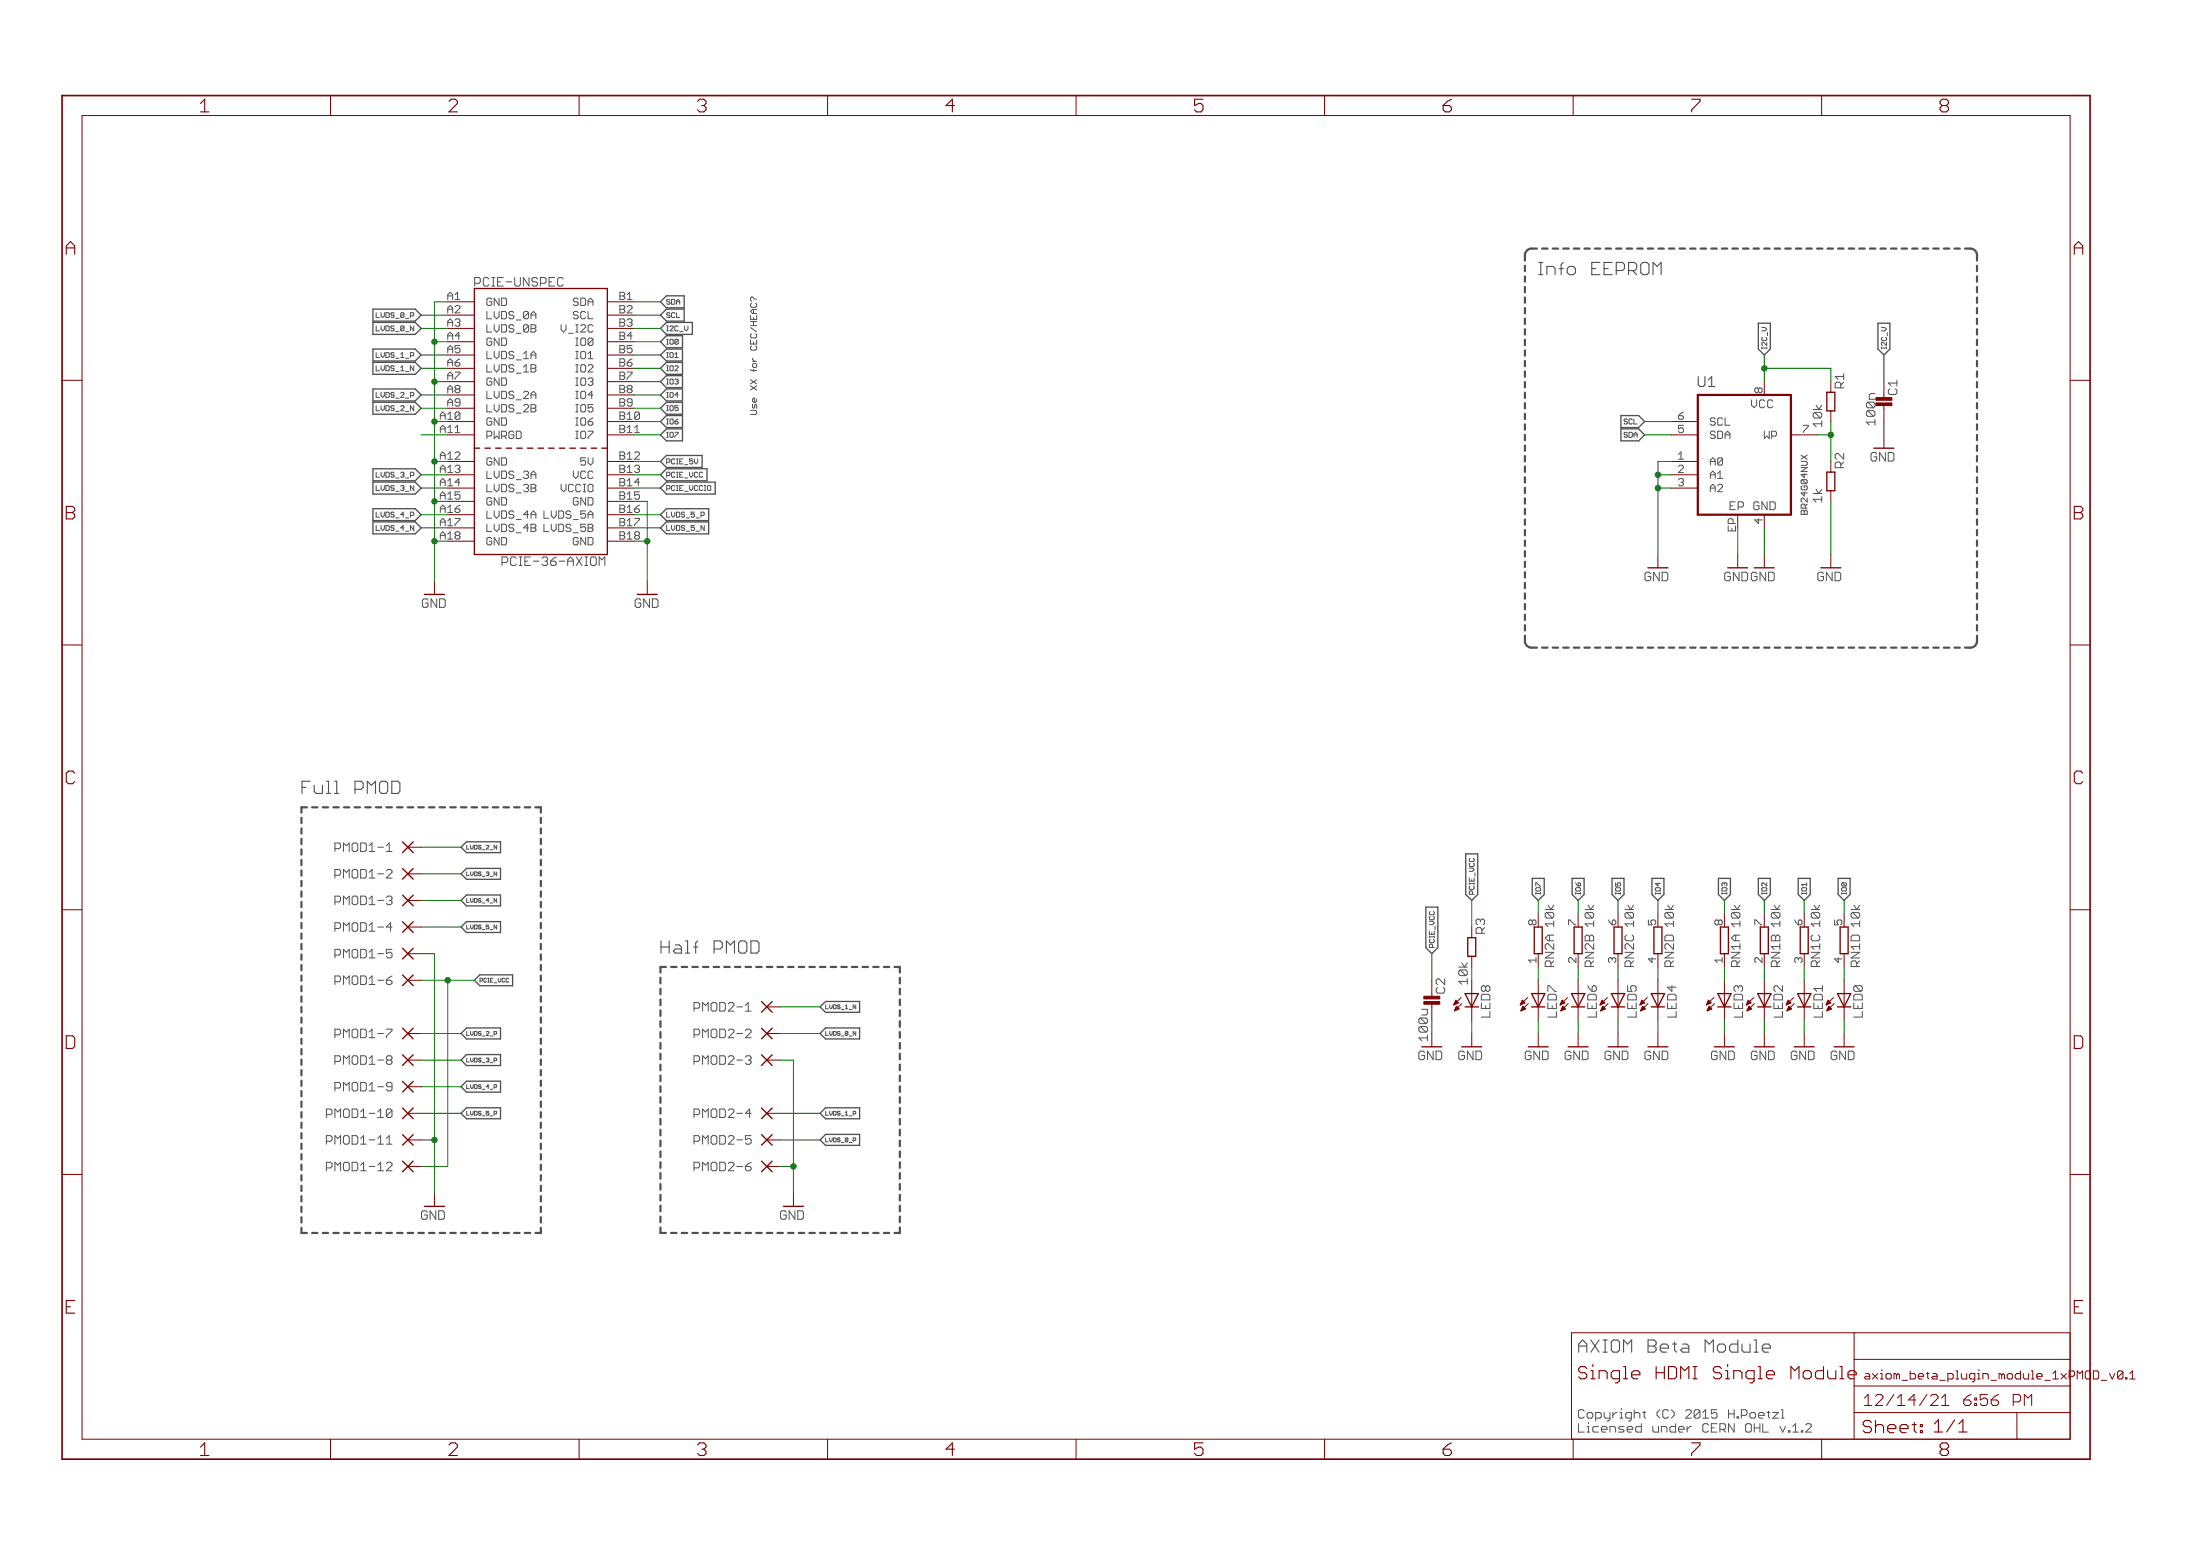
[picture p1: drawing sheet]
<svg xmlns="http://www.w3.org/2000/svg" width="420mm" height="297mm" viewBox="0 0 420 297" stroke-linecap="round" stroke-linejoin="round" font-family="sans-serif">
<g fill="none" stroke="#505050" stroke-width=".19">
<path d="M71.8 59.7v.9h.7M71.8 62.2v1h.7M71.8 67.3v.9h.7M71.8 69.8v1h.7M71.8 74.9v1h.7M71.8 77.4v1h.7M144.5 78.9l-.2 .2h-1M71.8 90.1v1h.7M71.8 92.7v.9h.7M71.8 97.8v.9h.7M103.9 97.5v1.4h.9M71.8 100.3v1h.7"/>
<path d="M95.9 107.4h.8M96.7 106.3h-.8v1.6M103.9 100.1v1.4h.9M64 162h.8M64 167.1h.8M64 172.2h.8M64 177.2h.8M64.8 160.9h-.8v1.6M64.8 166h-.8v1.6M64.8 171.1h-.8v1.6M64.8 176.1h-.8v1.7M64 182.3h.8"/>
<path d="M64 187.4h.8M64 197.5h.8M64.8 181.2h-.8v1.7M64.8 186.3h-.8v1.6M64.8 196.5h-.8v1.6M132.5 197.5h.8M132.5 192.5h.8M133.3 196.5h-.8v1.6M133.3 191.4h-.8v1.6M62.3 212.8h.8M62.3 217.9h.8M63.1 211.7h-.8v1.6"/>
<path d="M63.1 216.8h-.8v1.6M64 202.6h.8M64 207.7h.8M64.8 201.5h-.8v1.7M64.8 206.6h-.8v1.7M132.5 202.6h.8M132.5 212.8h.8M132.5 217.9h.8M133.3 201.5h-.8v1.7M133.3 211.7h-.8v1.6M133.3 216.8h-.8v1.6M62.3 222.9h.8"/>
<path d="M63.1 221.9h-.8v1.6M132.5 222.9h.8M133.3 221.9h-.8v1.6M345.7 271.8l.2 .2v.3l-1.1 1.1h1.1"/>
</g>
<g fill="none" stroke="#505050" stroke-width=".42">
<path d="M291.2 50.7v1.1M291.2 52.8v1M291.2 54.8v1M291.2 56.8v1M291.2 58.8v1M293.5 47.5a1.91 1.91 0 0 0-2 .4 2.1 2.1 0 0 0-.3 1.8M294.5 47.5h1M296.5 47.5h1.1M298.6 47.5h1M300.6 47.5h1M302.6 47.5h1M304.6 47.5h1"/>
<path d="M306.6 47.5h1.1M308.7 47.5h1M310.7 47.5h1M312.7 47.5h1M314.7 47.5h1M316.7 47.5h1.1M318.7 47.5h1.1M320.8 47.5h1M322.8 47.5h1M324.8 47.5h1M326.8 47.5h1.1M328.8 47.5h1.1"/>
<path d="M330.9 47.5h1M332.9 47.5h1M334.9 47.5h1M336.9 47.5h1M338.9 47.5h1.1M341 47.5h1M343 47.5h1M345 47.5h1M347 47.5h1M349 47.5h1.1M351 47.5h1.1M353.1 47.5h1"/>
<path d="M355.1 47.5h1M357.1 47.5h1M359.1 47.5h1.1M361.1 47.5h1.1M363.2 47.5h1M365.2 47.5h1M367.2 47.5h1M369.2 47.5h1M371.2 47.5h1.1M373.3 47.5h1M375.3 47.5a1.91 1.91 0 0 1 2 .4 2.1 2.1 0 0 1 .3 1.8M377.6 50.7v1.1"/>
<path d="M377.6 52.8v1M377.6 54.8v1M377.6 56.8v1M377.6 58.8v1M291.2 60.8v1M291.2 62.8v1.1M291.2 64.9v1M291.2 66.9v1M291.2 68.9v1M291.2 70.9v1M291.2 72.9v1.1M291.2 75v1"/>
<path d="M291.2 77v1M291.2 79v1M377.6 60.8v1M377.6 62.8v1.1M377.6 64.9v1M377.6 66.9v1M377.6 68.9v1M377.6 70.9v1M377.6 72.9v1.1M377.6 75v1M377.6 77v1M377.6 79v1"/>
<path d="M291.2 81v1M291.2 83v1M291.2 85v1.1M291.2 87.1v1M291.2 89.1v1M291.2 91.1v1M291.2 93.1v1M291.2 95.1v1M291.2 97.1v1.1M291.2 99.2v1M377.6 81v1M377.6 83v1"/>
<path d="M377.6 85v1.1M377.6 87.1v1M377.6 89.1v1M377.6 91.1v1M377.6 93.1v1M377.6 95.1v1M377.6 97.1v1.1M377.6 99.2v1M291.2 101.2v1M291.2 103.2v1M291.2 105.2v1M291.2 107.2v1"/>
<path d="M291.2 109.2v1.1M291.2 111.3v1M291.2 113.3v1M291.2 115.3v1M291.2 117.3v1M291.2 119.3v1.1M377.6 101.2v1M377.6 103.2v1M377.6 105.2v1M377.6 107.2v1M377.6 109.2v1.1M377.6 111.3v1"/>
<path d="M377.6 113.3v1M377.6 115.3v1M377.6 117.3v1M377.6 119.3v1.1M291.2 121.3a1.97 1.97 0 0 0 .5 2.1 2.13 2.13 0 0 0 1.8 .2M294.5 123.6h1M296.5 123.6h1.1M298.6 123.6h1M300.6 123.6h1M302.6 123.6h1M304.6 123.6h1M306.6 123.6h1.1"/>
<path d="M308.7 123.6h1M310.7 123.6h1M312.7 123.6h1M314.7 123.6h1M316.7 123.6h1.1M318.7 123.6h1.1M320.8 123.6h1M322.8 123.6h1M324.8 123.6h1M326.8 123.6h1.1M328.8 123.6h1.1M330.9 123.6h1"/>
<path d="M332.9 123.6h1M334.9 123.6h1M336.9 123.6h1M338.9 123.6h1.1M341 123.6h1M343 123.6h1M345 123.6h1M347 123.6h1M349 123.6h1.1M351 123.6h1.1M353.1 123.6h1M355.1 123.6h1"/>
<path d="M357.1 123.6h1M359.1 123.6h1.1M361.1 123.6h1.1M363.2 123.6h1M365.2 123.6h1M367.2 123.6h1M369.2 123.6h1M371.2 123.6h1.1M373.3 123.6h1M377.6 121.3a1.97 1.97 0 0 1-.5 2.1 2.13 2.13 0 0 1-1.8 .2M57.6 156.1v1M57.6 158.1v1"/>
<path d="M58.6 154.1h-1v1M59.6 154.1h1M61.6 154.1h1.1M63.7 154.1h1M65.7 154.1h1M67.7 154.1h1M69.8 154.1h1M71.8 154.1h1M73.8 154.1h1M75.8 154.1h1.1M77.9 154.1h1M79.9 154.1h1"/>
<path d="M81.9 154.1h1.1M84 154.1h1M86 154.1h1M88 154.1h1.1M90.1 154.1h1M92.1 154.1h1M94.1 154.1h1.1M96.2 154.1h1M98.2 154.1h1M100.2 154.1h1.1M102.3 154.1h1v1M103.3 156.1v1"/>
<path d="M103.3 158.1v1M57.6 160.1v1M57.6 162.1v1.1M57.6 164.1v1.1M57.6 166.2v1M57.6 168.2v1M57.6 170.2v1M57.6 172.2v1M57.6 174.2v1M57.6 176.2v1M57.6 178.2v1M103.3 160.1v1"/>
<path d="M103.3 162.1v1.1M103.3 164.1v1.1M103.3 166.2v1M103.3 168.2v1M103.3 170.2v1M103.3 172.2v1M103.3 174.2v1M103.3 176.2v1M103.3 178.2v1M57.6 180.2v1M57.6 182.2v1M57.6 184.2v1"/>
<path d="M57.6 186.2v1M57.6 188.2v1M57.6 190.2v1M57.6 192.2v1.1M57.6 194.2v1M57.6 196.3v1M57.6 198.3v1M103.3 180.2v1M103.3 182.2v1M103.3 184.2v1M103.3 186.2v1M103.3 188.2v1"/>
<path d="M103.3 190.2v1M103.3 192.2v1.1M103.3 194.2v1M103.3 196.3v1M103.3 198.3v1M126.1 186.7v1M126.1 188.7v1.1M126.1 190.8v1.1M126.1 192.9v1.1M126.1 194.9v1.1M126.1 197v1.1M126.1 199.1v1.1"/>
<path d="M127.2 184.6h-1.1v1.1M128.2 184.6h1M130.2 184.6h1M132.2 184.6h1.1M134.3 184.6h1M136.3 184.6h1M138.3 184.6h1.1M140.4 184.6h1M142.4 184.6h1M144.4 184.6h1.1M146.5 184.6h1M148.5 184.6h1"/>
<path d="M150.5 184.6h1.1M152.5 184.6h1.1M154.6 184.6h1M156.6 184.6h1M158.6 184.6h1.1M160.7 184.6h1M162.7 184.6h1M164.7 184.6h1.1M166.8 184.6h1M168.8 184.6h1M170.8 184.6h1.1v1.1M171.9 186.7v1"/>
<path d="M171.9 188.7v1.1M171.9 190.8v1.1M171.9 192.9v1.1M171.9 194.9v1.1M171.9 197v1.1M171.9 199.1v1.1M57.6 200.3v1M57.6 202.3v1M57.6 204.3v1M57.6 206.3v1M57.6 208.3v1M57.6 210.3v1"/>
<path d="M57.6 212.3v1M57.6 214.3v1M57.6 216.3v1M57.6 218.3v1M103.3 200.3v1M103.3 202.3v1M103.3 204.3v1M103.3 206.3v1M103.3 208.3v1M103.3 210.3v1M103.3 212.3v1M103.3 214.3v1"/>
<path d="M103.3 216.3v1M103.3 218.3v1M126.1 201.2v1M126.1 203.2v1.1M126.1 205.3v1.1M126.1 207.4v1M126.1 209.4v1.1M126.1 211.5v1.1M126.1 213.6v1.1M126.1 215.7v1M126.1 217.7v1.1M126.1 219.8v1.1"/>
<path d="M171.9 201.2v1M171.9 203.2v1.1M171.9 205.3v1.1M171.9 207.4v1M171.9 209.4v1.1M171.9 211.5v1.1M171.9 213.6v1.1M171.9 215.7v1M171.9 217.7v1.1M171.9 219.8v1.1M57.6 220.3v1M57.6 222.3v1.1"/>
<path d="M57.6 224.3v1M57.6 226.4v1M57.6 228.3v1.1M57.6 230.4v1M57.6 232.4v1M57.6 234.4v1h1M59.6 235.4h1M61.6 235.4h1.1M63.7 235.4h1M65.7 235.4h1M67.7 235.4h1M69.8 235.4h1"/>
<path d="M71.8 235.4h1M73.8 235.4h1M75.8 235.4h1.1M77.9 235.4h1M79.9 235.4h1M81.9 235.4h1.1M84 235.4h1M86 235.4h1M88 235.4h1.1M90.1 235.4h1M92.1 235.4h1M94.1 235.4h1.1"/>
<path d="M96.2 235.4h1M98.2 235.4h1M100.2 235.4h1.1M103.3 220.3v1M103.3 222.3v1.1M103.3 224.3v1M103.3 226.4v1M103.3 228.3v1.1M103.3 230.4v1M103.3 232.4v1M103.3 234.4v1h-1M126.1 234.3v1.1h1.1"/>
<path d="M126.1 221.9v1M126.1 223.9v1.1M126.1 226v1.1M126.1 228.1v1.1M126.1 230.2v1M126.1 232.2v1.1M128.2 235.4h1M130.2 235.4h1M132.2 235.4h1.1M134.3 235.4h1M136.3 235.4h1M138.3 235.4h1.1"/>
<path d="M140.4 235.4h1M142.4 235.4h1M144.4 235.4h1.1M146.5 235.4h1M148.5 235.4h1M150.5 235.4h1.1M152.5 235.4h1.1M154.6 235.4h1M156.6 235.4h1M158.6 235.4h1.1M160.7 235.4h1M162.7 235.4h1"/>
<path d="M164.7 235.4h1.1M166.8 235.4h1M168.8 235.4h1M171.9 234.3v1.1h-1.1M171.9 221.9v1M171.9 223.9v1.1M171.9 226v1.1M171.9 228.1v1.1M171.9 230.2v1M171.9 232.2v1.1"/>
</g>
<g fill="none" stroke="#505050" stroke-width=".25">
<path d="M71.2 59h8.1l1.1 1.2-1.1 1.1h-8.1zM126.1 57.6l1.2-1.1h3.4v2.3h-3.4zM71.2 61.6h8.1l1.1 1.1-1.1 1.1h-8.1zM71.2 76.8h8.1l1.1 1.1-1.1 1.2h-8.1zM71.2 66.6h8.1l1.1 1.2-1.1 1.1h-8.1zM71.2 69.2h8.1l1.1 1.1-1.1 1.2h-8.1zM71.2 74.3h8.1l1.1 1.1-1.1 1.1h-8.1zM126.1 60.2l1.2-1.2h3.4v2.3h-3.4zM126.1 62.7l1.2-1.1h4.9v2.2h-4.9zM127.3 79.3h3v2.3h-3l-1.2-1.1zM127.3 76.8h3v2.3h-3l-1.2-1.2zM127.3 64.1h3v2.3h-3l-1.2-1.2z"/>
<path d="M127.3 66.6h3v2.3h-3l-1.2-1.1zM127.3 69.2h3v2.3h-3l-1.2-1.2zM127.3 71.7h3v2.3h-3l-1.2-1.1zM127.3 74.3h3v2.2h-3l-1.2-1.1zM309.6 79.3h3.3l1.2 1.2-1.2 1.1h-3.3zM335.8 61.7h2.3v4.9l-1.1 1.2-1.2-1.2zM358.6 61.7h2.3v4.9l-1.1 1.2-1.2-1.2zM71.2 89.5h8.1l1.1 1.1-1.1 1.2h-8.1zM71.2 92h8.1l1.1 1.2-1.1 1.1h-8.1zM71.2 97.1h8.1l1.1 1.2-1.1 1.1h-8.1zM71.2 99.6h8.1l1.1 1.2-1.1 1.1h-8.1zM127.3 81.9h3v2.3h-3l-1.2-1.2z"/>
<path d="M127.3 89.5h7.7v2.3h-7.7l-1.2-1.2zM127.3 92h9.3v2.3h-9.3l-1.2-1.1zM127.3 97.1h8v2.3h-8l-1.2-1.1zM127.3 87h6.8v2.2h-6.8l-1.2-1.1zM309.6 81.9h3.3l1.2 1.1-1.2 1.2h-3.3zM126.1 100.8l1.2-1.2h8v2.3h-8zM88.1 171.9l1-1h6.5v2h-6.5zM88.1 177l1-1.1h6.5v2.1h-6.5zM89.1 160.7h6.5v2.1h-6.5l-1-1.1zM89.1 165.8h6.5v2.1h-6.5l-1-1.1zM272.3 173.2h2.3v7.7l-1.1 1.2-1.2-1.2zM279.9 163h2.3v7.8l-1.1 1.1-1.2-1.1z"/>
<path d="M292.6 167.7h2.3v3.1l-1.1 1.1-1.2-1.1zM300.2 167.7h2.3v3.1l-1.1 1.1-1.2-1.1zM307.9 167.7h2.3v3.1l-1.2 1.1-1.1-1.1zM315.5 167.7h2.3v3.1l-1.2 1.1-1.1-1.1zM328.2 167.7h2.3v3.1l-1.2 1.1-1.1-1.1zM335.8 167.7h2.3v3.1l-1.1 1.1-1.2-1.1zM343.4 167.7h2.3v3.1l-1.1 1.1-1.2-1.1zM351 167.7h2.3v3.1l-1.1 1.1-1.2-1.1zM89.1 196.2h6.5v2.1h-6.5l-1-1zM90.6 187.1l1-1h6.3v2.1h-6.3zM156.6 192.2l1.1-1h6.5v2.1h-6.5zM156.6 197.3l1.1-1.1h6.5v2.1h-6.5z"/>
<path d="M89.1 211.5h6.5v2.1h-6.5l-1-1.1zM89.1 201.3h6.5v2.1h-6.5l-1-1zM89.1 206.4h6.5v2.1h-6.5l-1-1zM156.6 212.5l1.1-1h6.5v2.1h-6.5zM156.6 217.6l1.1-1h6.5v2.1h-6.5z"/>
</g>
<g fill="none" stroke="#800000" stroke-width=".19">
<path d="M63.1 18.2v3.9M110.6 18.2v3.9M158.1 18.2v3.9M205.5 18.2v3.9M253 18.2v3.9M300.4 18.2v3.9M347.9 18.2v3.9M15.7 22.1h379.7v252.6h-379.7zM85.5 57.6h5.1M116 57.6h5.1M11.9 72.6h3.8M85.5 60.2h5.1"/>
<path d="M85.5 62.7h5.1M85.5 65.2h5.1M85.5 67.8h5.1M85.5 70.3h5.1M85.5 72.9h5.1M85.5 75.4h5.1M85.5 77.9h5.1M116 60.2h5.1M116 62.7h5.1M116 65.2h5.1M116 67.8h5.1M116 70.3h5.1"/>
<path d="M116 72.9h5.1M116 75.4h5.1M116 77.9h5.1M337 72.9v2.5M349.7 72.9v2M349.7 78.4v2.1M359.8 77.4v3.1M395.4 72.6h3.8M85.5 88.1h5.1M85.5 90.6h5.1M85.5 93.2h5.1M85.5 80.5h5.1"/>
<path d="M85.5 83h5.1M85.5 95.7h5.1M85.5 98.3h5.1M116 88.1h5.1M116 90.6h5.1M116 93.2h5.1M116 80.5h5.1M116 83h5.1M116 95.7h5.1M116 98.3h5.1M319.2 88.1h5.1M319.2 90.6h5.1"/>
<path d="M319.2 93.2h5.1M319.2 80.5h5.1M319.2 83h5.1M337 98.3v2.5M342 83h5.1M349.7 88.1v2M349.7 93.7v2M359.8 83v2.6M83 110.9v2.6M85.5 100.8h5.1M85.5 103.3h5.1M116 100.8h5.1"/>
<path d="M116 103.3h5.1M123.6 110.9v2.6M316.6 105.9v2.5M331.9 105.9v2.5M337 105.9v2.5M349.7 105.9v2.5M11.9 123.1h3.8M395.4 123.1h3.8M11.9 173.7h3.8M77.9 161.7h2.5M77.9 166.8h2.5M77.9 171.9h2.5"/>
<path d="M77.9 177h2.5M281.1 177v2M293.8 174.4v2.6M301.4 174.4v2.6M309 174.4v2.6M316.6 174.4v2.6M329.3 174.4v2.6M337 174.4v2.6M344.6 174.4v2.6M352.2 174.4v2.6M395.4 173.7h3.8M77.9 182.1h2.5"/>
<path d="M77.9 187.1h2.5M77.9 197.3h2.5M146.5 197.3h2.5M146.5 192.2h2.5M273.5 197.3v2.5M277.6 191.8h.1M277.7 191.7h.2M277.7 191.6h.5M277.8 191.5h.7M277.8 192.9h.1M277.9 191.3h.5M277.9 192.8h.3"/>
<path d="M277.9 191.2h.4M277.9 192.7h.6M277.9 192.6h.7M278 191.1h.2M278 191h.1M278 192.4h.5M278 190.9l.5 .6-.9 .3zM278 192.3h.4M278.1 192.2h.2M278.2 192.1l.5 .5-.9 .4zM279 190.4l-1.4 1.4M279.2 191.6l-1.4 1.4"/>
<path d="M281.1 187.1v7.7M281.1 197.3v2.5M290.3 191.8h.1M290.4 191.7h.2M290.4 191.6h.5M290.5 191.5h.7M290.5 192.9h.1M290.5 192.8h.4M290.6 191.3h.5M290.6 191.2h.4M290.6 192.7h.6M290.6 192.6h.7"/>
<path d="M290.7 191.1h.2M290.7 191h.1M290.7 192.4h.5M290.7 190.9l.5 .6-.9 .3zM290.7 192.3h.4M290.8 192.2h.2M290.9 192.1l.5 .5-.9 .4zM291.7 190.4l-1.4 1.4M291.9 191.6l-1.4 1.4M293.8 182.1v2.5M293.8 187.1v7.7M293.8 197.3v2.5"/>
<path d="M298.1 191.6h.4M298.1 191.5h.7M298.2 192.8h.3M298.2 191.3h.5M298.2 191.2h.4M298.2 192.7h.6M298.3 191.1h.2M298.3 192.6h.6M298.3 191h.1M298.3 192.4h.5M298.3 190.9l.6 .6-.9 .3zM298.4 192.3h.3"/>
<path d="M298.4 192.2h.2M298.5 192.1l.5 .5-.9 .4zM299.4 190.4l-1.4 1.4M299.5 191.6l-1.4 1.4M301.4 182.1v2.5M301.4 187.1v7.7M301.4 197.3v2.5M305.7 191.6h.5M305.7 191.5h.7M305.8 192.8h.3M305.8 191.3h.6M305.8 191.2h.4"/>
<path d="M305.8 192.7h.6M305.9 191.1h.2M305.9 192.6h.7M305.9 191h.1M305.9 192.4h.5M306 190.9l.5 .6-.9 .3zM306 192.3h.3M306 192.2h.2M306.1 192.1l.5 .5-.9 .4zM307 190.4l-1.4 1.4M307.1 191.6l-1.4 1.4M309 182.1v2.5"/>
<path d="M309 187.1v7.7M309 197.3v2.5M313.3 191.6h.5M313.4 191.5h.6M313.4 192.8h.4M313.4 191.3h.6M313.5 191.2h.4M313.5 192.7h.5M313.5 191.1h.2M313.5 192.6h.7M313.6 191h.1M313.6 192.4h.4"/>
<path d="M313.6 192.3h.3M313.7 192.2h.1M313.7 192.1l.5 .5-.9 .4zM314.1 191.5l-.5-.6-.4 .9M314.1 191.5l-.9 .3M314.6 190.4l-1.4 1.4M314.7 191.6l-1.4 1.4M316.6 182.1v2.5M316.6 187.1v7.7M316.6 197.3v2.5M325.9 191.8h.1M325.9 191.7h.3"/>
<path d="M326 191.6h.5M326.1 191.5h.6M326.1 192.9h.1M326.1 191.3h.6M326.1 192.8h.4M326.2 191.2h.4M326.2 192.7h.5M326.2 191.1h.2M326.2 192.6h.7M326.3 191h.1M326.3 192.4h.4M326.3 192.3h.3"/>
<path d="M326.4 192.2h.1M326.4 192.1l.5 .5-.9 .4zM326.8 191.5l-.5-.6-.4 .9M326.8 191.5l-.9 .3M327.3 190.4l-1.4 1.4M327.4 191.6l-1.4 1.4M329.3 182.1v2.5M329.3 187.1v7.7M329.3 197.3v2.5M333.6 191.6h.5M333.7 191.5h.7M333.7 191.3h.6"/>
<path d="M333.7 192.8h.4M333.8 191.2h.4M333.8 192.7h.5M333.8 191.1h.3M333.8 192.6h.7M333.9 191h.1M333.9 192.4h.5M333.9 190.9l.5 .6-.9 .3zM333.9 192.3h.3M334 192.2h.1M334 192.1l.5 .5-.8 .4zM334.9 190.4l-1.4 1.4"/>
<path d="M335 191.6l-1.3 1.4M337 182.1v2.5M337 187.1v7.7M337 197.3v2.5M341.2 191.6h.5M341.3 191.5h.7M341.3 191.3h.6M341.3 192.8h.4M341.4 191.2h.4M341.4 192.7h.6M341.4 191.1h.3M341.4 192.6h.7"/>
<path d="M341.5 191h.1M341.5 192.4h.5M341.5 190.9l.5 .6-.9 .3zM341.5 192.3h.4M341.6 192.2h.1M341.7 192.1l.5 .5-.9 .4zM342.5 190.4l-1.4 1.4M342.7 191.6l-1.4 1.4M344.6 182.1v2.5M344.6 187.1v7.7M344.6 197.3v2.5M348.8 191.6h.5"/>
<path d="M348.9 191.5h.7M349 191.3h.5M349 192.8h.3M349 191.2h.4M349 192.7h.6M349.1 191.1h.2M349.1 192.6h.6M349.1 191h.1M349.1 192.4h.5M349.1 190.9l.6 .6-.9 .3zM349.2 192.3h.3M349.2 192.2h.2"/>
<path d="M349.3 192.1l.5 .5-.9 .4zM350.2 190.4l-1.4 1.4M350.3 191.6l-1.4 1.4M352.2 182.1v2.5M352.2 187.1v7.7M352.2 197.3v2.5M77.9 202.4h2.5M77.9 207.5h2.5M77.9 212.5h2.5M77.9 217.6h2.5M146.5 202.4h2.5M146.5 212.5h2.5"/>
<path d="M146.5 217.6h2.5M11.9 224.2h3.8M77.9 222.7h2.5M83 227.8v2.5M146.5 222.7h2.5M151.5 227.8v2.5M395.4 224.2h3.8M354.1 254.4v5.1h41.3M395.4 254.4h-95.3v20.3M63.1 274.7v3.9M110.6 274.7v3.9M158.1 274.7v3.9"/>
<path d="M205.5 274.7v3.9M253 274.7v3.9M300.4 274.7v3.9M347.9 274.7v3.9M354.1 269.7h41.3M385.2 269.7v5M395.4 264.6h-41.3v10.1"/>
</g>
<path d="M11.9 18.2h387.3v260.4h-387.3z" fill="none" stroke="#800000" stroke-width=".32"/>
<path d="M324.3 75.4h17.7v22.9h-17.7z" fill="none" stroke="#800000" stroke-width=".42"/>
<g fill="none" stroke="#800000" stroke-width=".25">
<path d="M90.6 55.1h25.4v50.8h-25.4zM348.9 74.9h1.5v3.5h-1.5zM90.6 85.6h1M92.6 85.6h1M94.7 85.6h1M96.7 85.6h1M98.7 85.6h1M100.7 85.6h1.1M102.8 85.6h1M104.8 85.6h1M106.8 85.6h1.1M108.9 85.6h1"/>
<path d="M110.9 85.6h1M112.9 85.6h1.1M115 85.6h1M348.9 90.1h1.5v3.6h-1.5zM76.9 160.7l2 2.1M76.9 165.8l2 2M76.9 170.9l2 2M76.9 176l2 2M78.9 160.7l-2 2.1M78.9 165.8l-2 2M78.9 170.9l-2 2M78.9 176l-2 2"/>
<path d="M293 177h1.5v5.1h-1.5zM300.6 177h1.6v5.1h-1.6zM308.3 177h1.5v5.1h-1.5zM315.9 177h1.5v5.1h-1.5zM328.6 177h1.5v5.1h-1.5zM336.2 177h1.5v5.1h-1.5zM343.8 177h1.5v5.1h-1.5zM351.4 177h1.6v5.1h-1.6zM76.9 181l2 2.1M76.9 186.1l2 2.1M76.9 196.3l2 2M78.9 181l-2 2.1"/>
<path d="M78.9 186.1l-2 2.1M78.9 196.3l-2 2M145.4 196.3l2.1 2M145.4 191.2l2.1 2M147.5 196.3l-2.1 2M147.5 191.2l-2.1 2M279.8 192.2h2.5M279.8 189.7h2.5l-1.2 2.5zM280.3 182.6v-3.6h1.5v3.6h-.7M292.5 192.2h2.5M292.5 189.7h2.5l-1.2 2.5zM300.1 192.2h2.6"/>
<path d="M300.1 189.7h2.6l-1.3 2.5zM307.7 192.2h2.6M307.7 189.7h2.6l-1.3 2.5zM315.4 192.2h2.5M315.4 189.7h2.5l-1.3 2.5zM328.1 189.7h2.5l-1.3 2.5zM328.1 192.2h2.5M335.7 192.2h2.5M335.7 189.7h2.5l-1.2 2.5zM343.3 192.2h2.5M343.3 189.7h2.5l-1.2 2.5zM350.9 192.2h2.6"/>
<path d="M350.9 189.7h2.6l-1.3 2.5zM76.9 201.4l2 2M76.9 206.4l2 2.1M76.9 211.5l2 2.1M76.9 216.6l2 2M78.9 201.4l-2 2M78.9 206.4l-2 2.1M78.9 211.5l-2 2.1M78.9 216.6l-2 2M145.4 201.4l2.1 2M145.4 216.6l2.1 2M145.4 211.5l2.1 2.1"/>
<path d="M147.5 201.4l-2.1 2M147.5 216.6l-2.1 2M147.5 211.5l-2.1 2.1M76.9 221.7l2 2M78.9 221.7l-2 2M145.4 221.7l2.1 2M147.5 221.7l-2.1 2"/>
</g>
<g fill="#800000" stroke="#800000" stroke-width=".19">
<path d="M358.3 76.9h3v.5h-3z"/>
<path d="M358.3 75.9h3v.5h-3z"/>
<path d="M271.9 191.2h3.1v.5h-3.1z"/>
<path d="M271.9 190.2h3.1v.5h-3.1z"/>
</g>
<g fill="none" stroke="#008000" stroke-width=".19">
<path d="M85.5 57.6h-2.5v53.3M121.1 57.6h5M80.4 70.3h5.1M80.4 62.7h5.1M80.4 60.2h5.1M80.4 77.9h5.1M80.4 67.8h5.1M80.4 75.4h5.1M83 65.2h2.5M83 72.9h2.5M121.1 65.2h5M121.1 72.9h5"/>
<path d="M121.1 70.3h5M121.1 62.7h5M121.1 60.2h5M121.1 77.9h5M121.1 67.8h5M121.1 75.4h5M337 67.8v5.1M337 70.3h12.7v2.6M359.8 67.8v5.1M80.4 90.6h5.1M80.4 93.2h5.1M80.4 83h5.1"/>
<path d="M80.4 98.3h5.1M83 88.1h2.5M83 80.5h2.5M83 95.7h2.5M121.1 88.1h5M121.1 90.6h5M121.1 93.2h5M121.1 80.5h5M121.1 95.7h2.5v15.2M121.1 83h5M121.1 98.3h5M314.1 80.5h5.1"/>
<path d="M314.1 83h5.1M316.6 90.6h2.6M316.6 93.2h2.6M319.2 88.1h-2.6v17.8M347.1 83h2.6M349.7 80.5v7.6M349.7 95.7v10.2M359.8 80.5v2.5M80.4 100.8h5.1M83 103.3h2.5M121.1 103.3h2.5M121.1 100.8h5"/>
<path d="M331.9 100.8v5.1M337 100.8v5.1M80.4 161.7h7.7M80.4 166.8h7.7M80.4 171.9h7.7M80.4 177h7.7M281.1 171.9v5.1M293.8 171.9v2.5M301.4 171.9v2.5M309 171.9v2.5M316.6 171.9v2.5M329.3 171.9v2.5"/>
<path d="M337 171.9v2.5M344.6 171.9v2.5M352.2 171.9v2.5M80.4 182.1h2.6v45.7M80.4 197.3h7.7M80.4 187.1h10.2M85.5 187.1v35.6h-5.1M149 192.2h7.6M149 197.3h7.6M273.5 182.1v5M281.1 194.8v2.5M293.8 184.6v2.5"/>
<path d="M293.8 194.8v2.5M301.4 184.6v2.5M301.4 194.8v2.5M309 184.6v2.5M309 194.8v2.5M316.6 184.6v2.5M316.6 194.8v2.5M329.3 184.6v2.5M329.3 194.8v2.5M337 184.6v2.5M337 194.8v2.5M344.6 184.6v2.5"/>
<path d="M344.6 194.8v2.5M352.2 184.6v2.5M352.2 194.8v2.5M80.4 217.6h2.6M80.4 202.4h7.7M80.4 212.5h7.7M80.4 207.5h7.7M149 217.6h7.6M149 202.4h2.5v25.4M149 212.5h7.6M149 222.7h2.5"/>
</g>
<g fill="#008000" stroke="#008000" stroke-width=".19">
<circle cx="316.6" cy="90.6" r=".51"/>
<circle cx="316.6" cy="93.2" r=".51"/>
<circle cx="83" cy="65.2" r=".51"/>
<circle cx="83" cy="72.9" r=".51"/>
<circle cx="83" cy="80.5" r=".51"/>
<circle cx="83" cy="88.1" r=".51"/>
<circle cx="83" cy="95.7" r=".51"/>
<circle cx="83" cy="103.3" r=".51"/>
<circle cx="123.6" cy="103.3" r=".51"/>
<circle cx="83" cy="217.6" r=".51"/>
<circle cx="151.5" cy="222.7" r=".51"/>
<circle cx="337" cy="70.3" r=".51"/>
<circle cx="349.7" cy="83" r=".51"/>
<circle cx="85.5" cy="187.1" r=".51"/>
</g>
<g font-size="3.7" fill="#800000">
<text x="38.4" y="21.4">1</text>
<text x="85.8" y="21.4">2</text>
<text x="133.3" y="21.4">3</text>
<text x="180.8" y="21.4">4</text>
<text x="228.2" y="21.4">5</text>
<text x="275.7" y="21.4">6</text>
<text x="323.1" y="21.4">7</text>
<text x="370.6" y="21.4">8</text>
<text x="12.7" y="48.6">A</text>
<text x="396.2" y="48.6">A</text>
<text x="12.7" y="99.2">B</text>
<text x="396.2" y="99.2">B</text>
<text x="12.7" y="149.7">C</text>
<text x="396.2" y="149.7">C</text>
<text x="12.7" y="200.2">D</text>
<text x="396.2" y="200.2">D</text>
<text x="12.7" y="250.8">E</text>
<text x="396.2" y="250.8">E</text>
<text x="38.4" y="277.9">1</text>
<text x="85.8" y="277.9">2</text>
<text x="133.3" y="277.9">3</text>
<text x="180.8" y="277.9">4</text>
<text x="228.2" y="277.9">5</text>
<text x="275.7" y="277.9">6</text>
<text x="323.1" y="277.9">7</text>
<text x="370.6" y="277.9">8</text>
</g>
<g font-size="3.6" fill="#505050">
<text x="293.9" y="52.5">Info EEPROM</text>
<text x="57.7" y="151.6">Full PMOD</text>
<text x="126.2" y="182.1">Half PMOD</text>
<text x="301.5" y="258.2">AXIOM Beta Module</text>
</g>
<g font-size="3.6" fill="#800000">
<text x="301.5" y="263.3">Single HDMI Single Module</text>
<text x="355.8" y="273.6">Sheet: 1/1</text>
</g>
<g font-size="3.2" fill="#800000">
<text x="356.1" y="268.4">12/14/21</text>
<text x="373.6" y="268.4">6:57 PM</text>
</g>
<text font-size="2.9" fill="#505050" x="324.3" y="73.9">U1</text>
<g font-size="2.5" fill="#505050">
<text x="90.7" y="54.7">PCIE-UNSPEC</text>
<text x="352.3" y="74.1" transform="rotate(-90 352.3 74.1)">R1</text>
<text x="348.1" y="81.5" transform="rotate(-90 348.1 81.5)">10k</text>
<text x="358.2" y="80.9" transform="rotate(-90 358.2 80.9)">100n</text>
<text x="352.3" y="89.4" transform="rotate(-90 352.3 89.4)">R2</text>
<text x="348.1" y="95.9" transform="rotate(-90 348.1 95.9)">1k</text>
<text x="96.5" y="108">PCIE-36-AXIOM</text>
<text x="64.9" y="162.6">PMOD1-1</text>
<text x="64.9" y="167.7">PMOD1-2</text>
<text x="64.9" y="172.8">PMOD1-3</text>
<text x="64.9" y="177.9">PMOD1-4</text>
<text x="283.7" y="178.2" transform="rotate(-90 283.7 178.2)">R3</text>
<text x="64.9" y="182.9">PMOD1-5</text>
<text x="296.9" y="184.6" transform="rotate(-90 296.9 184.6)">RN2A 10k</text>
<text x="304.5" y="184.6" transform="rotate(-90 304.5 184.6)">RN2B 10k</text>
<text x="312.1" y="184.6" transform="rotate(-90 312.1 184.6)">RN2C 10k</text>
<text x="319.8" y="184.6" transform="rotate(-90 319.8 184.6)">RN2D 10k</text>
<text x="332.5" y="184.6" transform="rotate(-90 332.5 184.6)">RN1A 10k</text>
<text x="340.1" y="184.6" transform="rotate(-90 340.1 184.6)">RN1B 10k</text>
<text x="347.7" y="184.6" transform="rotate(-90 347.7 184.6)">RN1C 10k</text>
<text x="355.3" y="184.6" transform="rotate(-90 355.3 184.6)">RN1D 10k</text>
<text x="64.9" y="188">PMOD1-6</text>
<text x="133.5" y="193.1">PMOD2-1</text>
<text x="284.7" y="194.2" transform="rotate(-90 284.7 194.2)">LED8</text>
<text x="320.3" y="194.2" transform="rotate(-90 320.3 194.2)">LED4</text>
<text x="355.8" y="194.2" transform="rotate(-90 355.8 194.2)">LED0</text>
<text x="64.9" y="198.2">PMOD1-7</text>
<text x="64.9" y="203.3">PMOD1-8</text>
<text x="133.5" y="198.2">PMOD2-2</text>
<text x="133.5" y="203.3">PMOD2-3</text>
<text x="64.9" y="208.3">PMOD1-9</text>
<text x="63.4" y="213.4">PMOD1-10</text>
<text x="133.5" y="213.4">PMOD2-4</text>
<text x="63.4" y="218.5">PMOD1-11</text>
<text x="133.5" y="218.5">PMOD2-5</text>
<text x="63.4" y="223.6">PMOD1-12</text>
<text x="133.5" y="223.6">PMOD2-6</text>
<text x="301.5" y="270.8">Copyright (C) 2015 H.Poetzl</text>
<text x="301.5" y="273.5">Licensed under CERN OHL v.1.2</text>
</g>
<g font-size="2.5" fill="#800000">
<text x="362.4" y="75.4" transform="rotate(-90 362.4 75.4)">C1</text>
<text x="357.3" y="88.1">GND</text>
<text x="314.2" y="110.9">GND</text>
<text x="329.4" y="110.9">GND GND</text>
<text x="347.2" y="110.9">GND</text>
<text x="81.1" y="116">GND</text>
<text x="121.7" y="116">GND</text>
<text x="276.1" y="189.7" transform="rotate(-90 276.1 189.7)">C2</text>
<text x="297.4" y="194.2" transform="rotate(-90 297.4 194.2)">LED7</text>
<text x="305" y="194.2" transform="rotate(-90 305 194.2)">LED6</text>
<text x="312.6" y="194.2" transform="rotate(-90 312.6 194.2)">LED5</text>
<text x="333" y="194.2" transform="rotate(-90 333 194.2)">LED3</text>
<text x="340.6" y="194.2" transform="rotate(-90 340.6 194.2)">LED2</text>
<text x="348.2" y="194.2" transform="rotate(-90 348.2 194.2)">LED1</text>
<text x="271" y="202.4">GND</text>
<text x="278.6" y="202.4">GND</text>
<text x="291.3" y="202.4">GND</text>
<text x="298.9" y="202.4">GND</text>
<text x="306.6" y="202.4">GND</text>
<text x="314.2" y="202.4">GND</text>
<text x="326.9" y="202.4">GND</text>
<text x="334.5" y="202.4">GND</text>
<text x="342.1" y="202.4">GND</text>
<text x="349.7" y="202.4">GND</text>
<text x="80.5" y="232.8">GND</text>
<text x="149.1" y="232.8">GND</text>
</g>
<g font-size="2.5" fill="#008000">
<text x="280.4" y="187.8" transform="rotate(-90 280.4 187.8)">10k</text>
<text x="272.8" y="198.2" transform="rotate(-90 272.8 198.2)">100u</text>
</g>
<g font-size="2.3" fill="#505050">
<text x="334.5" y="77.9">VCC</text>
<text x="330.5" y="97.4">EP</text>
<text x="335.3" y="97.4">GND</text>
</g>
<g font-size="2.3" fill="#800000">
<text x="356.1" y="263.3">axiom_beta_plugin_module_1xP</text>
<text x="395.8" y="263.3">MOD_v0.1</text>
</g>
<g font-size="2.1" fill="#505050">
<text x="85.8" y="57.3">A1</text>
<text x="85.8" y="59.8">A2</text>
<text x="93" y="58.4">GND</text>
<text x="109.9" y="58.4">SDA</text>
<text x="118.4" y="57.3">B1</text>
<text x="118.4" y="59.8">B2</text>
<text x="85.8" y="62.3">A3</text>
<text x="85.8" y="64.9">A4</text>
<text x="93" y="60.9">LVDS_0A</text>
<text x="93" y="63.5">LVDS_0B</text>
<text x="93" y="66">GND</text>
<text x="107.3" y="63.5">V_I2C</text>
<text x="109.9" y="60.9">SCL</text>
<text x="109.9" y="66">IO0</text>
<text x="118.4" y="62.3">B3</text>
<text x="118.4" y="64.9">B4</text>
<text x="85.8" y="67.4">A5</text>
<text x="85.8" y="70">A6</text>
<text x="93" y="68.5">LVDS_1A</text>
<text x="93" y="71.1">LVDS_1B</text>
<text x="109.9" y="68.5">IO1</text>
<text x="109.9" y="71.1">IO2</text>
<text x="118.4" y="67.4">B5</text>
<text x="118.4" y="70">B6</text>
<text x="85.8" y="72.5">A7</text>
<text x="85.8" y="75">A8</text>
<text x="85.8" y="77.6">A9</text>
<text x="93" y="73.6">GND</text>
<text x="93" y="76.2">LVDS_2A</text>
<text x="109.9" y="73.6">IO3</text>
<text x="109.9" y="76.2">IO4</text>
<text x="118.4" y="72.5">B7</text>
<text x="118.4" y="75">B8</text>
<text x="118.4" y="77.6">B9</text>
<text x="336.7" y="75" transform="rotate(-90 336.7 75)">8</text>
<text x="84.5" y="80.1">A10</text>
<text x="84.5" y="82.7">A11</text>
<text x="93" y="78.7">LVDS_2B</text>
<text x="93" y="81.2">GND</text>
<text x="93" y="83.8">PWRGD</text>
<text x="109.9" y="78.7">IO5</text>
<text x="109.9" y="81.2">IO6</text>
<text x="109.9" y="83.8">IO7</text>
<text x="118.4" y="80.1">B10</text>
<text x="118.4" y="82.7">B11</text>
<text x="320.7" y="80.1">6</text>
<text x="320.7" y="82.7">5</text>
<text x="326.7" y="81.2">SCL</text>
<text x="326.7" y="83.8">SDA</text>
<text x="337.2" y="83.8">WP</text>
<text x="344.4" y="82.7">7</text>
<text x="84.5" y="87.7">A12</text>
<text x="93" y="88.8">GND</text>
<text x="111.1" y="88.8">5V</text>
<text x="118.4" y="87.7">B12</text>
<text x="320.7" y="87.7">1</text>
<text x="326.7" y="88.8">A0</text>
<text x="84.5" y="90.3">A13</text>
<text x="84.5" y="92.8">A14</text>
<text x="84.5" y="95.4">A15</text>
<text x="93" y="91.4">LVDS_3A</text>
<text x="93" y="93.9">LVDS_3B</text>
<text x="107.3" y="93.9">VCCIO</text>
<text x="109.9" y="91.4">VCC</text>
<text x="118.4" y="90.3">B13</text>
<text x="118.4" y="92.8">B14</text>
<text x="118.4" y="95.4">B15</text>
<text x="320.7" y="90.3">2</text>
<text x="320.7" y="92.8">3</text>
<text x="326.7" y="91.4">A1</text>
<text x="326.7" y="93.9">A2</text>
<text x="84.5" y="97.9">A16</text>
<text x="84.5" y="100.4">A17</text>
<text x="93" y="96.5">GND</text>
<text x="93" y="99">LVDS_4A</text>
<text x="93" y="101.5">LVDS_4B</text>
<text x="104.7" y="99">LVDS_5A</text>
<text x="104.7" y="101.5">LVDS_5B</text>
<text x="109.9" y="96.5">GND</text>
<text x="118.4" y="97.9">B16</text>
<text x="118.4" y="100.4">B17</text>
<text x="336.7" y="99.9" transform="rotate(-90 336.7 99.9)">4</text>
<text x="84.5" y="103">A18</text>
<text x="93" y="104.1">GND</text>
<text x="109.9" y="104.1">GND</text>
<text x="118.4" y="103">B18</text>
<text x="293.5" y="176.6" transform="rotate(-90 293.5 176.6)">8</text>
<text x="301.1" y="176.6" transform="rotate(-90 301.1 176.6)">7</text>
<text x="308.7" y="176.6" transform="rotate(-90 308.7 176.6)">6</text>
<text x="316.4" y="176.6" transform="rotate(-90 316.4 176.6)">5</text>
<text x="329.1" y="176.6" transform="rotate(-90 329.1 176.6)">8</text>
<text x="336.7" y="176.6" transform="rotate(-90 336.7 176.6)">7</text>
<text x="344.3" y="176.6" transform="rotate(-90 344.3 176.6)">6</text>
<text x="351.9" y="176.6" transform="rotate(-90 351.9 176.6)">5</text>
<text x="293.5" y="183.7" transform="rotate(-90 293.5 183.7)">1</text>
<text x="301.1" y="183.7" transform="rotate(-90 301.1 183.7)">2</text>
<text x="308.7" y="183.7" transform="rotate(-90 308.7 183.7)">3</text>
<text x="316.4" y="183.7" transform="rotate(-90 316.4 183.7)">4</text>
<text x="329.1" y="183.7" transform="rotate(-90 329.1 183.7)">1</text>
<text x="336.7" y="183.7" transform="rotate(-90 336.7 183.7)">2</text>
<text x="344.3" y="183.7" transform="rotate(-90 344.3 183.7)">3</text>
<text x="351.9" y="183.7" transform="rotate(-90 351.9 183.7)">4</text>
</g>
<text font-size="2.1" fill="#800000" x="331.6" y="101.2" transform="rotate(-90 331.6 101.2)">EP</text>
<g font-size="1.8" fill="#505050">
<text x="144.6" y="78.6" transform="rotate(-90 144.6 78.6)">Use XX for CEC/HEAC?</text>
<text x="345.3" y="98.2" transform="rotate(-90 345.3 98.2)">BR24G04NUX</text>
</g>
<g font-size="1.4" fill="#505050">
<text x="127.4" y="58.1">SDA</text>
<text x="72.6" y="63.2">LVDS_0_N</text>
<text x="72.6" y="60.7">LVDS_0_P</text>
<text x="127.4" y="63.2">I2C_V</text>
<text x="127.4" y="60.7">SCL</text>
<text x="127.4" y="65.7">IO0</text>
<text x="72.6" y="68.3">LVDS_1_P</text>
<text x="72.6" y="70.8">LVDS_1_N</text>
<text x="127.4" y="70.8">IO2</text>
<text x="127.4" y="68.3">IO1</text>
<text x="337.5" y="66.6" transform="rotate(-90 337.5 66.6)">I2C_V</text>
<text x="360.4" y="66.6" transform="rotate(-90 360.4 66.6)">I2C_V</text>
<text x="72.6" y="75.9">LVDS_2_P</text>
<text x="127.4" y="75.9">IO4</text>
<text x="127.4" y="73.4">IO3</text>
<text x="72.6" y="78.4">LVDS_2_N</text>
<text x="127.4" y="78.4">IO5</text>
<text x="127.4" y="81">IO6</text>
<text x="127.4" y="83.5">IO7</text>
<text x="310.5" y="83.5">SDA</text>
<text x="310.5" y="81">SCL</text>
<text x="127.4" y="88.6">PCIE_5V</text>
<text x="72.6" y="91.1">LVDS_3_P</text>
<text x="72.6" y="93.7">LVDS_3_N</text>
<text x="127.4" y="93.7">PCIE_VCCIO</text>
<text x="127.4" y="91.1">PCIE_VCC</text>
<text x="72.6" y="98.8">LVDS_4_P</text>
<text x="72.6" y="101.3">LVDS_4_N</text>
<text x="127.4" y="98.8">LVDS_5_P</text>
<text x="127.4" y="101.3">LVDS_5_N</text>
<text x="281.7" y="170.7" transform="rotate(-90 281.7 170.7)">PCIE_VCC</text>
<text x="294.4" y="170.7" transform="rotate(-90 294.4 170.7)">IO7</text>
<text x="302" y="170.7" transform="rotate(-90 302 170.7)">IO6</text>
<text x="309.6" y="170.7" transform="rotate(-90 309.6 170.7)">IO5</text>
<text x="317.2" y="170.7" transform="rotate(-90 317.2 170.7)">IO4</text>
<text x="329.9" y="170.7" transform="rotate(-90 329.9 170.7)">IO3</text>
<text x="337.5" y="170.7" transform="rotate(-90 337.5 170.7)">IO2</text>
<text x="345.2" y="170.7" transform="rotate(-90 345.2 170.7)">IO1</text>
<text x="352.8" y="170.7" transform="rotate(-90 352.8 170.7)">IO0</text>
<text x="274" y="180.9" transform="rotate(-90 274 180.9)">PCIE_VCC</text>
</g>
<g font-size="1.1" fill="#505050">
<text x="89.2" y="162.1">LVDS_2_N</text>
<text x="89.2" y="167.2">LVDS_3_N</text>
<text x="89.2" y="172.3">LVDS_4_N</text>
<text x="89.2" y="177.4">LVDS_5_N</text>
<text x="91.7" y="187.5">PCIE_VCC</text>
<text x="89.2" y="197.7">LVDS_2_P</text>
<text x="157.7" y="192.6">LVDS_1_N</text>
<text x="157.7" y="197.7">LVDS_0_N</text>
<text x="89.2" y="202.8">LVDS_3_P</text>
<text x="89.2" y="207.9">LVDS_4_P</text>
<text x="89.2" y="212.9">LVDS_5_P</text>
<text x="157.7" y="212.9">LVDS_1_P</text>
<text x="157.7" y="218">LVDS_0_P</text>
</g>
</svg>
